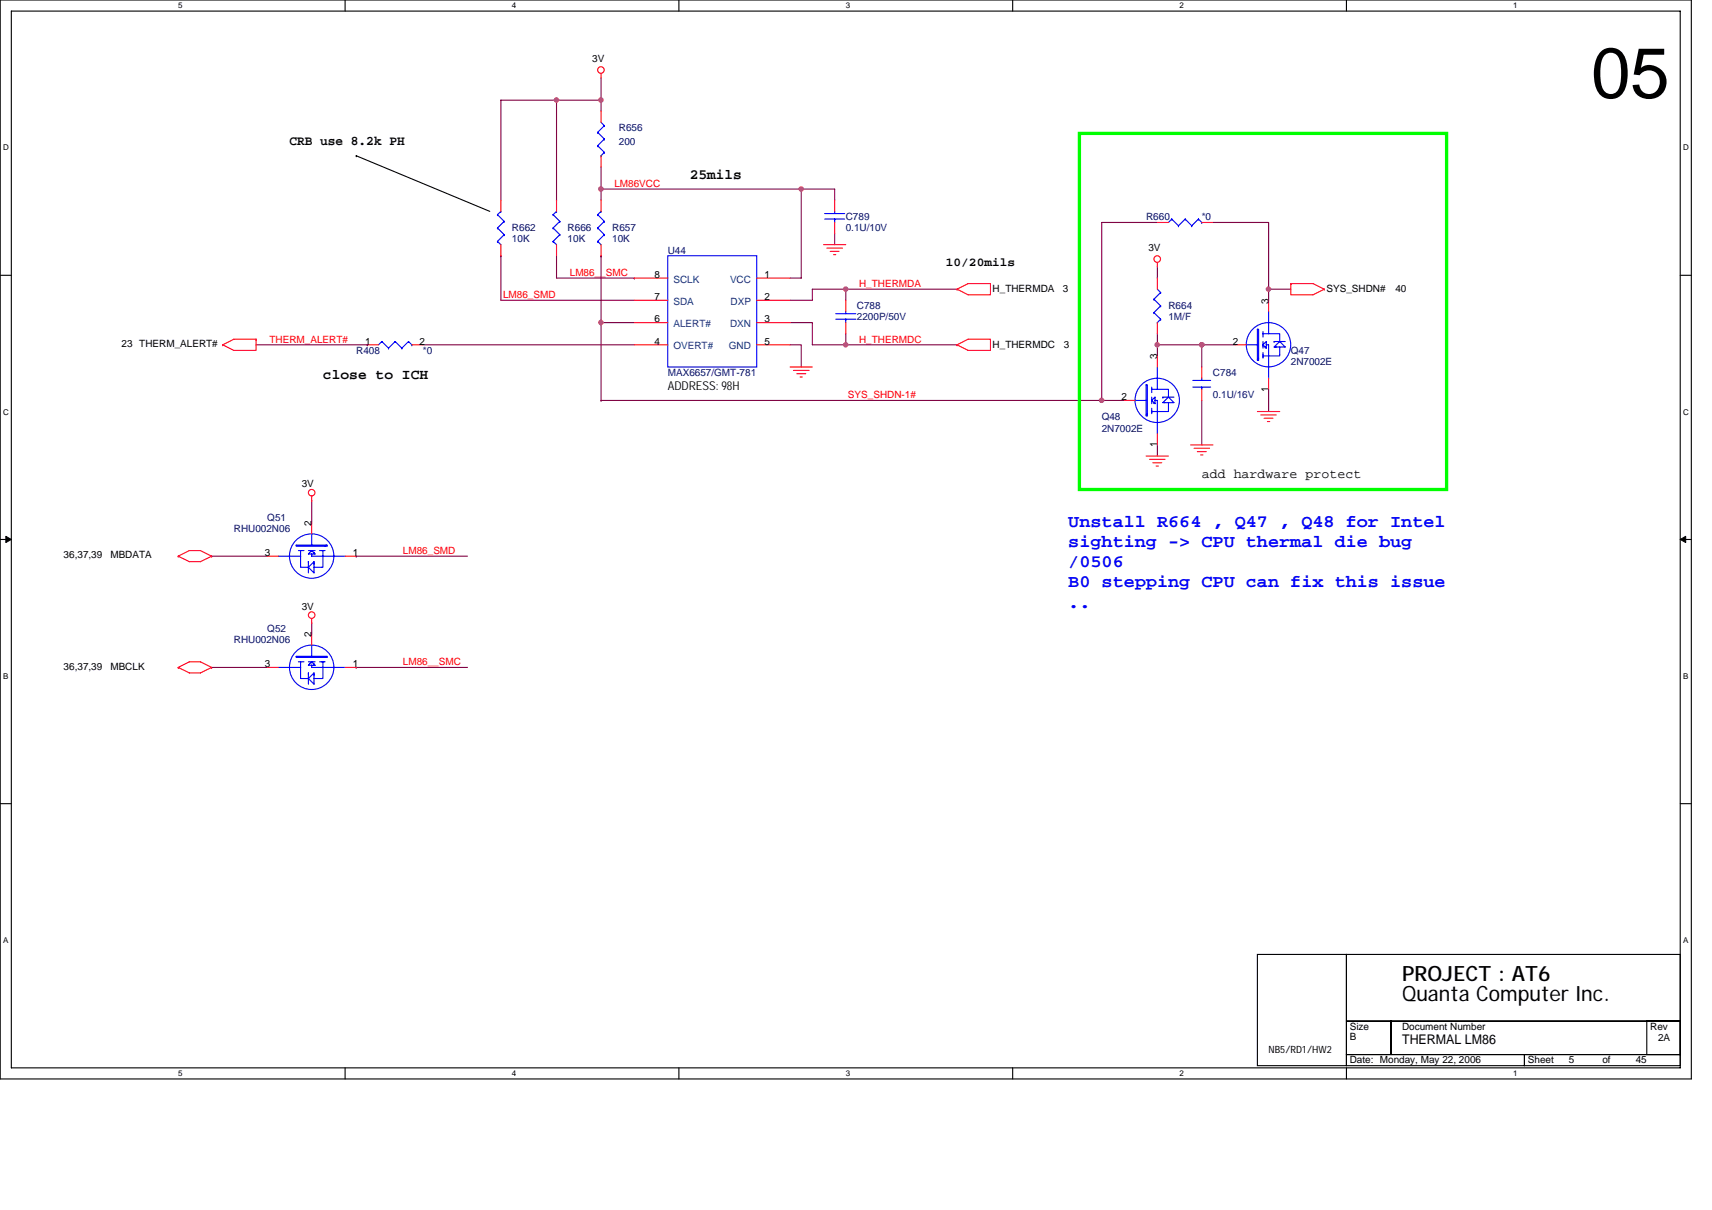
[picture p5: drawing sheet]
<svg xmlns="http://www.w3.org/2000/svg" width="297mm" height="210mm" viewBox="0 0 297 210" stroke-linecap="round" stroke-linejoin="round" font-family="sans-serif">
<path d="M0 0h293.5v187.2h-293.5zM2 1.9h289.5v183.4h-289.5z" fill="none" stroke="#000" stroke-width=".19"/>
<g fill="#fff">
<path d="M30.9 .2h.8v1.6h-.8z"/>
<path d="M30.9 185.5h.8v1.6h-.8z"/>
</g>
<path d="M59.9 0v1.9M59.9 185.3v1.9" fill="none" stroke="#000" stroke-width=".19"/>
<g fill="#fff">
<path d="M88.8 .2h.8v1.6h-.8z"/>
<path d="M88.8 185.5h.8v1.6h-.8z"/>
</g>
<path d="M117.8 0v1.9M117.8 185.3v1.9" fill="none" stroke="#000" stroke-width=".19"/>
<g fill="#fff">
<path d="M146.7 .2h.8v1.6h-.8z"/>
<path d="M146.7 185.5h.8v1.6h-.8z"/>
</g>
<path d="M175.7 0v1.9M175.7 185.3v1.9" fill="none" stroke="#000" stroke-width=".19"/>
<g fill="#fff">
<path d="M204.7 .2h.7v1.6h-.7z"/>
<path d="M204.7 185.5h.7v1.6h-.7z"/>
</g>
<path d="M233.6 0v1.9M233.6 185.3v1.9" fill="none" stroke="#000" stroke-width=".19"/>
<g fill="#fff">
<path d="M262.6 .2h.7v1.6h-.7z"/>
<path d="M262.6 185.5h.7v1.6h-.7z"/>
<path d="M.5 24.8h1v1.6h-1z"/>
<path d="M292 24.8h1v1.6h-1z"/>
<path d="M.5 70.7h1v1.5h-1z"/>
<path d="M292 70.7h1v1.5h-1z"/>
</g>
<path d="M0 47.8h2M291.5 47.8h2" fill="none" stroke="#000" stroke-width=".19"/>
<g fill="#fff">
<path d="M.5 116.5h.9v1.6h-.9z"/>
<path d="M292 116.5h.9v1.6h-.9z"/>
</g>
<path d="M0 93.6h2M291.5 93.6h2" fill="none" stroke="#000" stroke-width=".19"/>
<path d="M1 93.1l1 .5-1 .5zM291.5 93.6l1-.5v1z" fill="#000" stroke="#000" stroke-width=".17"/>
<g fill="#fff">
<path d="M.5 162.4h.9v1.5h-.9z"/>
<path d="M292 162.4h.9v1.5h-.9z"/>
</g>
<path d="M61.8 27h.1M61.8 27l23.2 9.7M0 139.5h2M291.5 139.5h2M218.2 165.6h15.4v19.3h-15.4zM233.6 165.6h57.9v11.6h-57.9zM233.6 177.2h7.7v5.8h-7.7zM241.3 177.2h50.2v5.8h-50.2zM285.7 177.2h5.8v5.8h-5.8zM233.6 183h30.9v1.9h-30.9zM264.5 183h27v1.9h-27z" fill="none" stroke="#000" stroke-width=".19"/>
<g fill="none" stroke="#800040" stroke-width=".19">
<path d="M96.6 17.4h-9.7v17.3M96.6 17.4h7.7M96.6 17.4v17.3M104.3 17.4h.1M104.3 13.5v3.9M104.3 17.4v1.9M96.6 34.7h.1M104.3 32.8v1.9M104.3 32.8h.1M104.3 29v3.8M104.3 32.8h34.7M139 32.8h5.8v1.9"/>
<path d="M139 32.8v15.5h-1.9M139 32.8h.1M200.8 38.6h-9.6v30.9M210.5 38.6h9.6v11.6M44.4 59.8h19.3M63.7 59.8h.1M73.4 59.8h36.7M86.9 44.4v7.7h23.2M86.9 44.4h.1M96.6 44.4v3.9h13.5M104.3 56h.1M104.3 44.4v11.6h5.8"/>
<path d="M104.3 44.4h.1M104.3 56v13.5M110.1 48.3h.1M137.1 59.8h1.9v3.9M137.1 56h3.8v3.8h5.8M144.8 40.5v2M146.7 50.2h-5.8v1.9h-3.8M146.7 57.9v1.9M146.7 59.8h.1M146.7 50.2v1.9M146.7 50.2h.1M146.7 59.8h19.3"/>
<path d="M146.7 50.2h19.3M200.8 59.8h.1M200.8 46.3v2M200.8 57.9v1.9M200.8 59.8h7.7M200.8 59.8v2M208.5 59.8h.1M208.5 59.8h5.8M208.5 59.8v3.9M220.1 50.2h.1M220.1 50.2h3.9M220.1 50.2v1.9"/>
<path d="M104.3 69.5h.1M104.3 69.5h90.7M191.2 69.5h.1M200.8 77.2v1.9M208.5 69.5v7.7M220.1 67.6v3.8M36.7 96.5h9.7M54.1 86.9v3.8M61.8 96.5h.1M61.8 96.5h19.3M36.7 115.8h9.7M54.1 108.1v1.9"/>
<path d="M61.8 115.8h.1M61.8 115.8h19.3"/>
</g>
<g fill="#f0f" stroke="#f0f" stroke-width=".19">
<circle cx="96.5" cy="17.4" r=".38"/>
<circle cx="104.3" cy="56" r=".38"/>
<circle cx="139" cy="32.8" r=".38"/>
<circle cx="146.7" cy="59.8" r=".38"/>
<circle cx="146.7" cy="50.2" r=".38"/>
<circle cx="104.3" cy="32.8" r=".38"/>
<circle cx="191.1" cy="69.5" r=".38"/>
<circle cx="200.8" cy="59.8" r=".38"/>
<circle cx="208.5" cy="59.8" r=".38"/>
<circle cx="220.1" cy="50.2" r=".38"/>
<circle cx="104.3" cy="17.4" r=".38"/>
</g>
<g fill="none" stroke="#f00" stroke-width=".19">
<path d="M104.3 12.7v.8M104.3 19.3v1.9M86.9 34.7v2M96.6 34.7v2M104.3 27v2M104.3 34.7v2M144.8 34.7v2M144.8 38.6v1.9M200.8 38.6h1.9M208.5 38.6h2M38.6 59.8h.1M44.4 58.9h-3.8l-2 .9"/>
<path d="M44.4 58.9v1.9h-3.8l-2-1M44.4 58.9h.1M63.7 59.8h2M71.5 59.8h1.9M86.9 42.5v1.9M96.6 42.5v1.9M104.3 42.5v1.9M110.1 48.3h5.8M110.1 52.1h5.8M110.1 56h5.8M110.1 59.8h5.8M131.3 48.3h5.8"/>
<path d="M131.3 52.1h5.8M131.3 56h5.8M131.3 59.8h5.8M142.9 42.5h3.8M143.5 43.1h2.7M144 43.6h1.6M144.6 44.2h.4M146.7 52.1v1.9M146.7 56v1.9M166 50.2l2-1h3.8v2h-3.8zM166 50.2h.1M166 59.8l2-.9h3.8v1.9h-3.8z"/>
<path d="M166 59.8h.1M200.8 45.6v.7M200.8 48.3v1.9M200.8 56v1.9M214.3 59.8h1.9M220.1 52.1v1.9M224 49.2h3.8l2 1M224 49.2v2h3.8l2-1M224 49.2h.1M229.8 50.2h.1M137.1 63.7h3.8M137.7 64.3h2.7"/>
<path d="M138.3 64.9h1.5M138.8 65.4h.4M195 69.5h1.9M198.9 79.1h3.8M199.4 79.7h2.7M200.8 61.8v1.9M200.8 75.3v1.9M206.6 77.2h3.9M207.2 77.8h2.7M207.7 78.4h1.6M208.3 79h.4M208.5 63.7v1.9"/>
<path d="M208.5 67.6v1.9M218.2 71.4h3.8M218.8 72h2.6M219.3 72.6h1.6M219.9 73.2h.4M220.1 65.6v2M30.9 96.5l1.9-1h2l1.9 1M30.9 96.5h.1M30.9 96.5l1.9 1h2l1.9-1M36.7 96.5h.1M46.4 96.5h1.9M54.1 86.9h.1"/>
<path d="M54.1 86.1v.8M54.1 90.7v1.9M59.9 96.5h1.9M200 80.3h1.6M200.6 80.9h.4M30.9 115.8l1.9-.9h2l1.9 .9M30.9 115.8h.1M30.9 115.8l1.9 1h2l1.9-1M36.7 115.8h.1M46.4 115.8h1.9M54.1 108.1h.1M54.1 107.3v.8"/>
<path d="M54.1 110v2M59.9 115.8h1.9"/>
<circle cx="104.3" cy="12.1" r=".57"/>
<circle cx="200.8" cy="45" r=".57"/>
<circle cx="54.1" cy="85.5" r=".57"/>
<circle cx="54.1" cy="106.7" r=".57"/>
</g>
<path d="M187.3 23.2h63.7v61.7h-63.7z" fill="none" stroke="#0f0" stroke-width=".57"/>
<g fill="none" stroke="#00f" stroke-width=".19">
<path d="M86.3 39.6h.1M86.3 37.3h.1M86.3 39.6l1.2 1.1M86.3 37.3l1.2 1.1M86.9 36.7h.1M86.9 36.7l-.6 .6M87.5 38.4h.1M87.5 38.4l-1.2 1.2M96 39.6h.1M96 37.3h.1M96 39.6l1.1 1.1M96 37.3l1.1 1.1"/>
<path d="M96.6 36.7h.1M96.6 36.7l-.6 .6M97.1 38.4h.1M97.1 38.4l-1.1 1.2M103.7 39.6h.1M103.7 37.3h.1M103.7 23h.1M103.7 25.3h.1M103.7 39.6l1.2 1.1M103.7 37.3l1.2 1.1M103.7 23l1.2 1.1M103.7 25.3l1.2 1.1"/>
<path d="M104.3 36.7h.1M104.3 27h.1M104.3 36.7l-.6 .6M104.3 21.2l.6 .6M104.9 38.4h.1M104.9 21.8h.1M104.9 24.1h.1M104.9 26.4h.1M104.9 38.4l-1.2 1.2M104.9 21.8l-1.2 1.2M104.9 24.1l-1.2 1.2M104.9 26.4l-.6 .6"/>
<path d="M143.1 38h3.5M143.1 37.1h3.5M144.8 36.7v.4M144.8 38h.1M144.8 38v.6M203.3 38h.1M203.3 38l-.6 .6M203.3 38l1.2 1.2M204.5 39.2h.1M205.6 38h.1M205.6 38l-1.1 1.2M205.6 38l1.2 1.2"/>
<path d="M206.8 39.2h.1M207.9 38h.1M207.9 38l-1.1 1.2M207.9 38l.6 .6M208.5 38.6h.1M66.2 59.3h.1M66.2 59.3l-.5 .5M66.2 59.3l1.2 1.1M68.6 59.3h.1M68.6 59.3l-1.2 1.1M68.6 59.3l1.1 1.1M70.9 59.3h.1"/>
<path d="M70.9 59.3l-1.2 1.1M70.9 59.3l.6 .5M71.5 59.8h.1M86.3 41.9h.1M86.3 41.9l.6 .6M87.5 40.7h.1M87.5 40.7l-1.2 1.2M96 41.9h.1M96 41.9l.6 .6M97.1 40.7h.1M97.1 40.7l-1.1 1.2M103.7 41.9h.1"/>
<path d="M103.7 41.9l.6 .6M104.9 40.7h.1M104.9 40.7l-1.2 1.2M115.9 44.4h15.4v19.3h-15.4zM145 55.4h3.5M145 54.4h3.5M146.7 54v.4M146.7 55.4h.1M146.7 55.4v.6M200.2 51.9h.1M200.2 54.3h.1M200.2 51.9l1.2 1.2"/>
<path d="M200.2 54.3l1.2 1.1M200.8 56h.1M200.8 50.2l.6 .6M201.4 50.8h.1M201.4 53.1h.1M201.4 55.4h.1M201.4 50.8l-1.2 1.1M201.4 53.1l-1.2 1.2M201.4 55.4l-.6 .6M216.2 59.8h2M218.2 57.1h.2v5.4h-.2zM219.1 57.9h1"/>
<path d="M219.1 59.8h.1M219.1 59.8l.6 .6v-.6M219.1 59.8l.6-.5v.5M219.1 59.3v.5M219.1 59.8v.6M219.1 57.5v.4M219.1 57.9v.6M219.7 59.8h.4v5.8M220.1 54v3.9M220.1 57.9h1.9v1.4M221.1 59.3h.1M221.1 59.3h.9"/>
<path d="M222 59.3l1 .9h-1.7M222 59.3l-.9 .9h.3M222 59.3h1M67.4 60.4h.1M69.7 60.4h.1M196.9 69.5h2M198.9 66.8h.2v5.4h-.2zM199.8 67.6h1M199.8 69.5h.1M199.8 69.5l.6-.6v.6M199.8 68.9v.6M199.8 69.5v.6"/>
<path d="M199.8 70.8v1M199.8 67.2v.4M199.8 67.6v.5M199.8 69.5l.4 .4M200.2 69.9h.1M200.4 69.5h.4v5.8M200.4 69.5v.6l-.2-.2M200.8 63.7v3.9M200.8 67.6h1.9v1.3M201.8 68.9h.1M201.8 68.9h.9M202.7 69.9v1.5h-2.9"/>
<path d="M202.7 68.9l1 1h-1.8M202.7 68.9l-.9 1h.3M202.7 68.9h1M207 67.2h3.1M207 66h3.1M208.5 65.6v.4M208.5 67.2h.1M208.5 67.2v.4M219.1 61.2v.9M219.5 60.2h.1M222 60.2v1.6h-2.9M48.3 96.5h3.9"/>
<path d="M51.4 94.6h5.4v.2h-5.4zM51.8 95.5h.4M52.2 95.5v1M52.2 96.5v1.9h1.3M52.2 95.5h.5M53.5 95.5h.6M53.5 98.4v1M53.5 97.5h.1M53.5 97.5v.9M54.1 96.1v.4h5.8M54.1 92.6v2M54.1 95.5h.1"/>
<path d="M54.1 95.5l-.6 .6h.6M54.1 95.5h.6M54.1 95.5l.4 .4M54.5 97.7v1.7l-1-1M54.5 97.9v-.4l-1 .9M54.5 95.9l.2 .2h-.6M54.5 95.9h.1M55.4 95.5h1M56 95.5v2.9h-1.5M48.3 115.8h3.9M51.4 113.9h5.4v.2h-5.4zM51.8 114.9h.4"/>
<path d="M52.2 114.9v.9M52.2 115.8v2h1.3M52.2 114.9h.5M53.5 114.9h.6M53.5 117.8v.9M53.5 116.8h.1M53.5 116.8v1M54.1 115.4v.4h5.8M54.1 112v1.9M54.1 114.9h.1M54.1 114.9l-.6 .5h.6M54.1 114.9h.6"/>
<path d="M54.1 114.9l.4 .3M54.5 117v1.7l-1-.9M54.5 117.2v-.4l-1 1M54.5 115.2l.2 .2h-.6M54.5 115.2h.1M55.4 114.9h1M56 114.9v2.9h-1.5"/>
<circle cx="220.1" cy="59.8" r="3.8"/>
<circle cx="200.8" cy="69.5" r="3.8"/>
<circle cx="54.1" cy="96.5" r="3.9"/>
<circle cx="54.1" cy="115.8" r="3.9"/>
</g>
<text font-size="12.3" x="276.1" y="17">05</text>
<g font-size="3.7">
<text x="243.3" y="173.7">Quanta Computer Inc.</text>
<text x="243.3" y="170.2">PROJECT : AT6</text>
</g>
<g font-size="3.1" fill="#00f">
<text x="185.4" y="91.4">Unstall R664 , Q47 , Q48 for Intel</text>
<text x="185.4" y="94.9">sighting -&gt; CPU thermal die bug</text>
<text x="185.4" y="98.4">/0506</text>
<text x="185.4" y="101.9">B0 stepping CPU can fix this issue</text>
<text x="185.4" y="105.4">..</text>
</g>
<g font-size="2.5">
<text x="119.7" y="31.1">25mils</text>
<text x="56" y="65.8">close to ICH</text>
</g>
<g font-size="2.3">
<text x="50.2" y="25.1">CRB use 8.2k PH</text>
<text x="208.5" y="82.9">add hardware protect</text>
<text x="243.3" y="181.2">THERMAL LM86</text>
</g>
<g font-size="2.1">
<text x="164.1" y="46.2">10/20mils</text>
<text x="115.9" y="67.6">ADDRESS: 98H</text>
</g>
<g font-size="1.7">
<text x="102.7" y="10.8">3V</text>
<text x="199.3" y="43.6">3V</text>
<text x="113.5" y="48.2">8</text>
<text x="113.5" y="52.1">7</text>
<text x="132.6" y="52.1">2</text>
<text x="132.6" y="48.2">1</text>
<text x="172.2" y="50.8">H_THERMDA</text>
<text x="184.4" y="50.8">3</text>
<text x="220.1" y="52.7" transform="rotate(-90 220.1 52.7)">3</text>
<text x="230.1" y="50.8">SYS_SHDN#</text>
<text x="242.1" y="50.8">40</text>
<text x="63.3" y="59.8">1</text>
<text x="72.8" y="59.8">2</text>
<text x="113.5" y="56">6</text>
<text x="113.5" y="59.8">4</text>
<text x="132.6" y="59.8">5</text>
<text x="132.6" y="56">3</text>
<text x="213.9" y="59.8">2</text>
<text x="21.1" y="60.2">23 THERM_ALERT#</text>
<text x="172.2" y="60.4">H_THERMDC</text>
<text x="184.6" y="60.4">3</text>
<text x="200.8" y="62.3" transform="rotate(-90 200.8 62.3)">3</text>
<text x="194.6" y="69.5">2</text>
<text x="220.1" y="67.9" transform="rotate(-90 220.1 67.9)">1</text>
<text x="200.8" y="77.6" transform="rotate(-90 200.8 77.6)">1</text>
<text x="52.3" y="84.5">3V</text>
<text x="54.1" y="91.3" transform="rotate(-90 54.1 91.3)">2</text>
<text x="11" y="96.9">36,37,39</text>
<text x="19.2" y="96.9">MBDATA</text>
<text x="46" y="96.5">3</text>
<text x="61.2" y="96.5">1</text>
<text x="52.3" y="105.8">3V</text>
<text x="54.1" y="110.6" transform="rotate(-90 54.1 110.6)">2</text>
<text x="11" y="116.2">36,37,39</text>
<text x="19.2" y="116.2">MBCLK</text>
<text x="46" y="115.8">3</text>
<text x="61.2" y="115.8">1</text>
<text x="234.2" y="178.8">Size</text>
<text x="243.3" y="178.8">Document Number</text>
<text x="286.3" y="178.8">Rev</text>
<text x="220.1" y="182.8">NB5/RD1/HW2</text>
<text x="234.2" y="180.5">B</text>
<text x="234.2" y="184.6">Date: Monday, May 22, 2006</text>
<text x="265.1" y="184.6">Sheet</text>
<text x="272.2" y="184.6">5</text>
<text x="278" y="184.6">of</text>
<text x="283.8" y="184.6">45</text>
<text x="287.7" y="180.7">2A</text>
</g>
<g font-size="1.7" fill="#000080">
<text x="107.4" y="22.8">R656</text>
<text x="107.4" y="25.1">200</text>
<text x="88.8" y="40.2">R662</text>
<text x="98.5" y="40.2">R666</text>
<text x="106.2" y="40.2">R657</text>
<text x="146.7" y="38.2">C789</text>
<text x="146.7" y="40.2">0.1U/10V</text>
<text x="198.9" y="38.2">R660</text>
<text x="208.5" y="38.2">*0</text>
<text x="88.8" y="42.1">10K</text>
<text x="98.5" y="42.1">10K</text>
<text x="106.2" y="42.1">10K</text>
<text x="115.9" y="44">U44</text>
<text x="148.7" y="53.7">C788</text>
<text x="202.7" y="53.7">R664</text>
<text x="148.7" y="55.6">2200P/50V</text>
<text x="202.7" y="55.6">1M/F</text>
<text x="61.8" y="61.4">R408</text>
<text x="73.4" y="61.4">*0</text>
<text x="115.9" y="65.2">MAX6657/GMT-781</text>
<text x="210.5" y="65.2">C784</text>
<text x="224" y="61.4">Q47</text>
<text x="224" y="63.3">2N7002E</text>
<text x="210.5" y="69.1">0.1U/16V</text>
<text x="191.2" y="73">Q48</text>
<text x="191.2" y="74.9">2N7002E</text>
<text x="40.6" y="92.3">RHU002N06</text>
<text x="46.4" y="90.3">Q51</text>
<text x="40.6" y="111.6">RHU002N06</text>
<text x="46.4" y="109.6">Q52</text>
</g>
<g font-size="1.7" fill="#f00">
<text x="106.6" y="32.4">LM86VCC</text>
<text x="98.9" y="47.9">LM86__SMC</text>
<text x="87.3" y="51.7">LM86_SMD</text>
<text x="149.1" y="49.8">H_THERMDA</text>
<text x="46.8" y="59.5">THERM_ALERT#</text>
<text x="149.1" y="59.5">H_THERMDC</text>
<text x="147.1" y="69.1">SYS_SHDN-1#</text>
<text x="69.9" y="96.1">LM86_SMD</text>
<text x="69.9" y="115.4">LM86__SMC</text>
</g>
<g font-size="1.7" fill="#004080">
<text x="116.8" y="49">SCLK</text>
<text x="116.8" y="52.9">SDA</text>
<text x="126.7" y="49">VCC</text>
<text x="126.8" y="52.9">DXP</text>
<text x="116.8" y="56.8">ALERT#</text>
<text x="126.7" y="56.8">DXN</text>
<text x="116.8" y="60.6">OVERT#</text>
<text x="126.5" y="60.6">GND</text>
</g>
<g font-size="1.4">
<text x="30.9" y="1.5">5</text>
<text x="88.8" y="1.5">4</text>
<text x="146.7" y="1.5">3</text>
<text x="204.7" y="1.5">2</text>
<text x="262.6" y="1.5">1</text>
<text x=".5" y="26.1">D</text>
<text x="292" y="26.1">D</text>
<text x=".5" y="71.9">C</text>
<text x="292" y="71.9">C</text>
<text x=".5" y="117.8">B</text>
<text x="292" y="117.8">B</text>
<text x=".5" y="163.6">A</text>
<text x="292" y="163.6">A</text>
<text x="30.9" y="186.8">5</text>
<text x="88.8" y="186.8">4</text>
<text x="146.7" y="186.8">3</text>
<text x="204.7" y="186.8">2</text>
<text x="262.6" y="186.8">1</text>
</g>
</svg>
